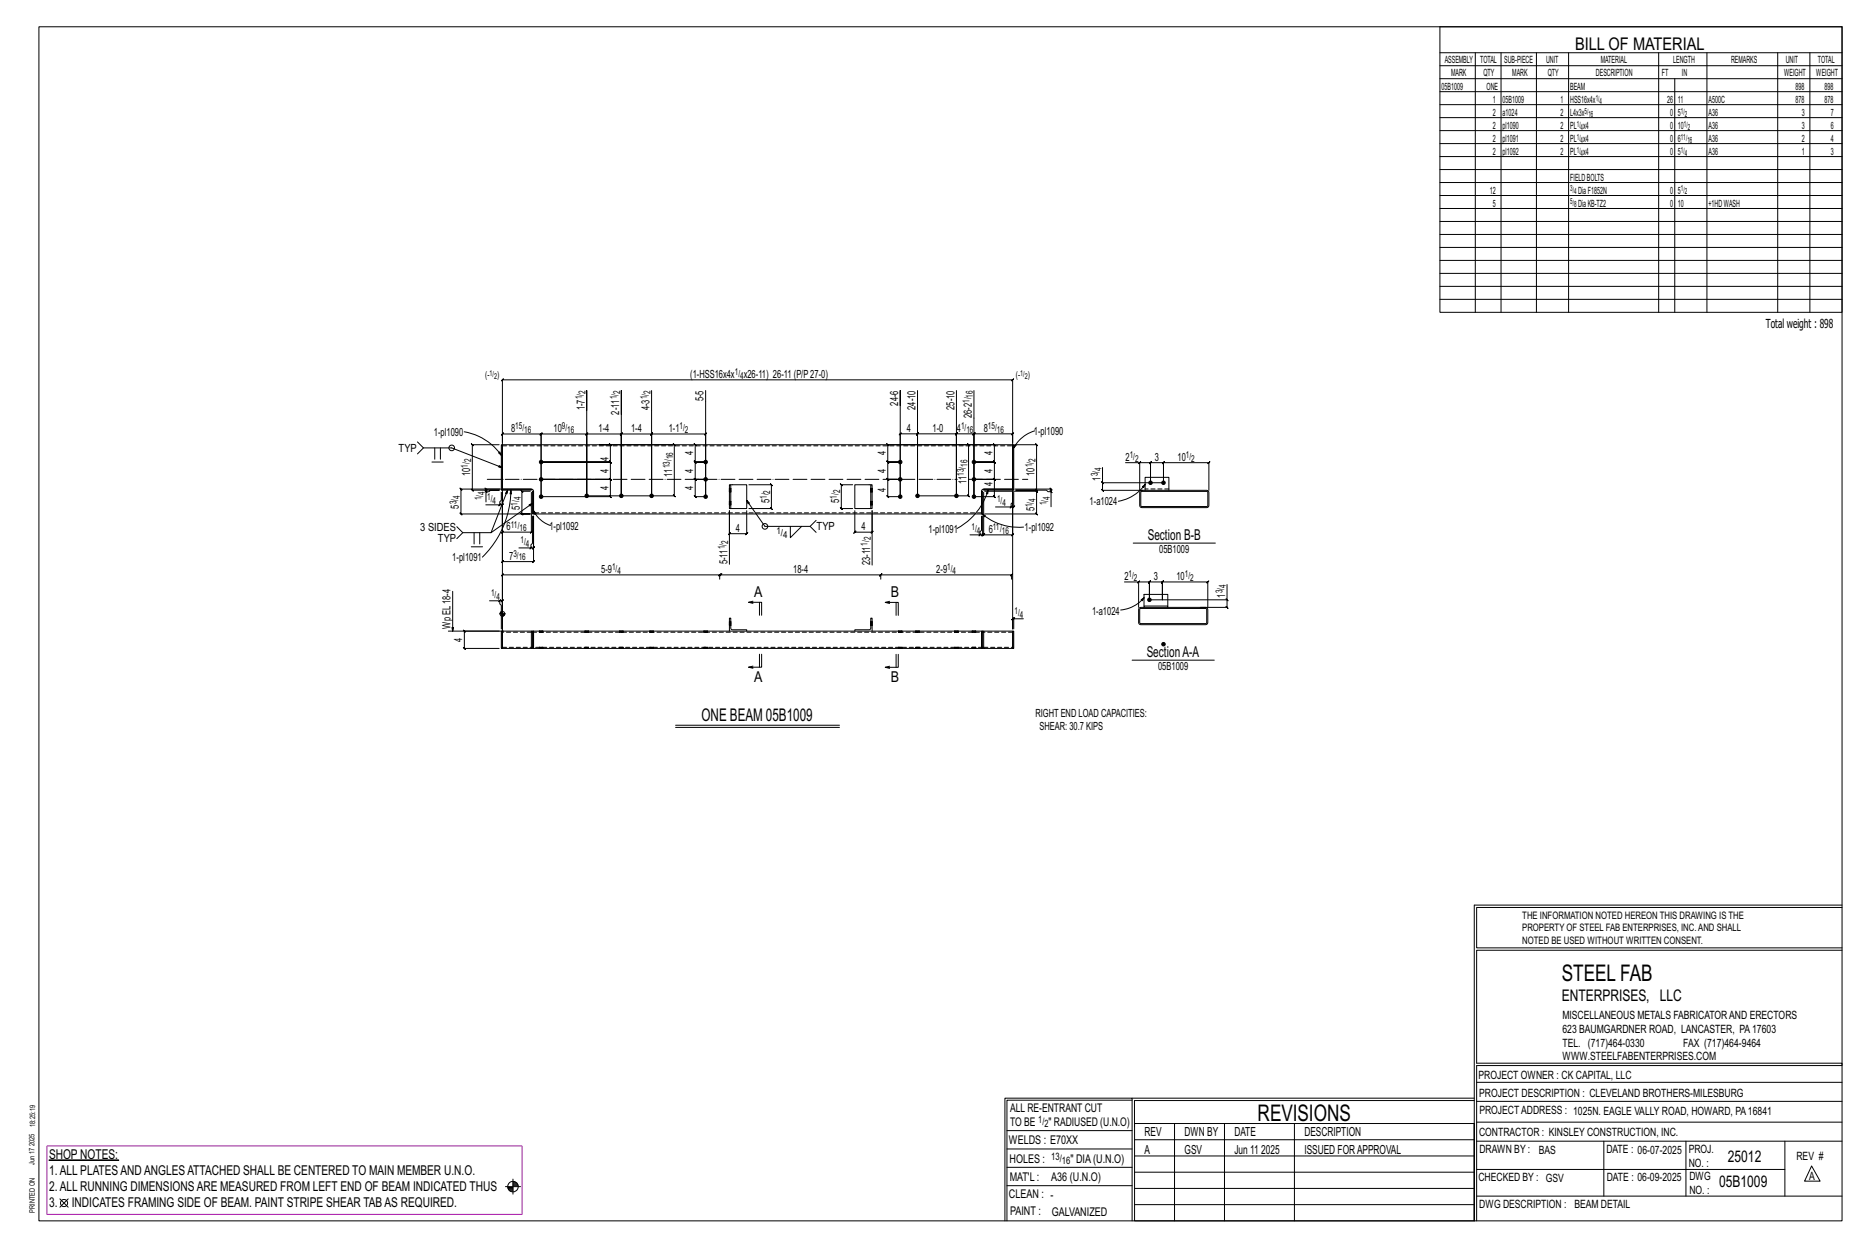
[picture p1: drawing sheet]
<svg xmlns="http://www.w3.org/2000/svg" width="914mm" height="610mm" viewBox="0 0 914 610" stroke-linecap="round" stroke-linejoin="round" font-family="sans-serif">
<g fill="#000" stroke="#000" stroke-width=".49">
<path d="M24 568h34z"/>
<circle cx="265" cy="226" r=".9"/>
<circle cx="265" cy="235" r=".9"/>
<circle cx="345" cy="226" r=".9"/>
<circle cx="345" cy="235" r=".9"/>
<circle cx="441" cy="226" r=".9"/>
<circle cx="441" cy="235" r=".9"/>
<circle cx="477" cy="226" r=".9"/>
<circle cx="477" cy="235" r=".9"/>
<circle cx="563" cy="236" r=".9"/>
<circle cx="570" cy="236" r=".9"/>
<circle cx="265" cy="243" r=".9"/>
<circle cx="287" cy="243" r=".9"/>
<circle cx="304" cy="243" r=".9"/>
<circle cx="319" cy="243" r=".9"/>
<circle cx="345" cy="243" r=".9"/>
<circle cx="441" cy="243" r=".9"/>
<circle cx="449" cy="243" r=".9"/>
<circle cx="468" cy="243" r=".9"/>
<circle cx="477" cy="243" r=".9"/>
<circle cx="563" cy="293" r=".9"/>
<circle cx="570" cy="315" r=".9"/>
</g>
<g fill="none" stroke="#000" stroke-width=".49">
<path d="M19 13h883v584h-883zM705 13h197v140h-197zM705 26h197M705 32h197M705 39h197M722 26v127M735 26v127M752 26v127M768 26v127M812 26v127M820 39v114M836 26v127"/>
<path d="M870 26v127M886 26v127M705 45h197M705 51h197M705 58h197M705 64h197M705 70h197M705 77h197M705 83h197M705 89h197M705 96h197M705 102h197"/>
<path d="M705 108h197M705 115h197M705 121h197M705 127h197M705 134h197M705 140h197M705 146h197M319 191v52M345 191v52M441 198v-7v52M449 191v52h25h1l-1-1v1v-25h1l-1-1v1h-39l-1-1 1 1v8h-1l1 1v-1h6h-6h-1l1 1v-1v9l-1-1 1 1h6h-6l-1-1 1 1v8l-1-1 1 1h6M468 191v52"/>
<path d="M477 191v52M204 216l3 3h14l25 10M207 219l-3 3M213 219v6M216 219v6M227 211a28 28 0 0 1 18 12M244 218h-13v-1l1 1h-1v22v-1l1 1h-1h13h-4l-1 1h-1v5M245 218h1v22h-1zM246 219v20h15v1v10M246 217v-5l-1 1 1-1h19l-1 1 1-1v31M246 218h250M287 201v-10v52v-31h1l-1 1v-1h-22l-1 1 1-1v31"/>
<path d="M304 203v-12v52M340 218v-1l1 1h-1v8l1 1-1-1h5h-5l1 1-1-1v9v-1l1 1h-1h5h-5v-1l1 1h-1v8v-1l1 1h-1h5M474 218h13l-1-1 1 1v8h-1l1 1v-1h-10h10h-1l1 1v-1v9l-1-1 1 1h-10h10l-1-1 1 1v8l-1-1 1 1h-10M496 218v22zM496 219v20h-15l-1 1v10M496 217v-5l-1 1 1-1h-19l-1 1 1-1v31M497 217v1l-1 1zM497 218h10v-1l1 1h-1v22v-1l1 1h-1h-10h15l1 1h1v7M506 211a17 17 0 0 0-10 8M211 226h6M244 222l1-1v2zM246 239h14v1h-14z"/>
<path d="M248 240l-8 21h-13l-3-3M250 240v2zM250 240a46 46 0 0 1-14 33M357 239h.1M357 237h1v12h-1zM358 237h8v12h-8M358 239h.1M367 237h11h-1l1 1v-1v12l-1-1 1 1h-11M417 237h-5h-1l1 1v-1v12l-1-1 1 1h5M426 239h.1M426 237h1v12h-1zM426 237h-8v12h8"/>
<path d="M427 239h.1M482 239h14v1h-14zM484 240v2l-1-1zM484 240a32 32 0 0 1-15 19M497 239h17l1 1-1-1v2M539 236l1 1zM540 229v7h30M540 236v4l-1-1 1 1h19M551 226h7v14M557 227l1-1zM558 226h5v1l1-1h-1v10v-10v1l1-1h-1h7l-1 1 1-1v10v-10l-1 1 1-1h22l-1 1 1-1v14M559 238l2-1-1 2z"/>
<path d="M561 240v-6h11v6M561 237a20 20 0 0 1-14 8M237 240l1 1zM245 247h-1l1-1zM245 241v4v2h-7M246 241v34h-1l1-1v1h15l1-1-1 1v-22v15h1l-1 1v-1h-1M260 240h-5l1 1-1-1v11l1 1-1-1h5h-34v1l-1-1h1v-12v1l-1-1h1h19h-7h-1l1 1v-1v2M260 241v19h1l-1 1v-1h-14l-1 1 1-1v-19v6v-1l-1 1h1h-1M261 240v11zM261 253v13l-1 1v1h-6M261 246l-21 15M261 251h219"/>
<path d="M261 250l1 1v1zM261 250a14 14 0 0 0 8 7M265 243h34l-1-1 1 1v-8l-1-1 1 1h-34h34l-1-1 1 1v-9v1l-1-1h1h-34h34v1l-1-1h1v-8l-1-1 1 1h-6h37v-1l1 1h-1v25v-1l1 1h-1h-43v-31v1l1-1h-1h17v1l1-1h-1v31v-31v1l1-1h-1h15l-1 1 1-1v31v-31l-1 1 1-1h26v1l1-1h-1v31M357 247h.1M357 245h.1M357 241h.1M358 247h.1M358 245h.1M358 241h.1M365 245l9 13h23l2-3M366 250v11l-1 1 1-1h-9h1l-1 1v-1v-11v26M387 258v5l5-5"/>
<path d="M397 258l2 2M418 250v10v1l1-1h-1h9l-1 1 1-1v-10v26M426 247h.1M426 245h.1M426 241h.1M427 247h.1M427 245h.1M427 241h.1M441 243v-31l-1 1 1-1h8v1l1-1h-1v31v-31v1l1-1h-1h19v1l1-1h-1v31v-31v1l1-1h-1h9l-1 1 1-1v31M480 240h1v11h-1zM480 253v6v1v2h-5M481 251l1 1v1z"/>
<path d="M481 251a28 28 0 0 0 20 7M481 253v9v-1l-1 1h1h-1M482 241v21h-1l1-1v1h14h-1l1-1v1v-21v5l-1 1v1h-8M482 240h25l1 1-1-1v11l1 1-1-1h-25M495 248l-1 1zM496 241v7h1l-1 1v-1h-1M514 240l1 1zM558 240h33l1 1v7h-1h-32l-1-1zM559 241l32-1v7l-32 1zM227 261l-3 3M231 268h5M232 261v5"/>
<path d="M235 261v5M260 268l-1 1zM480 261l-1 1zM555 266h40M222 289v20M240 294h5v1v1v12M244 294l1-1zM245 294h1h-1l1-1v1v14M245 300h.1M245 299v1M246 299v1M246 299v9"/>
<path d="M352 283l1-2-1 1v-1h-106l-1 1 1-1v30M352 282l1-1zM353 281h78v1l1-1-1 2M369 295h-3h7v6M369 294l-3 1M372 295v6M431 282l1-1zM431 281h64v1l1-1-1 2M435 295h-2h7v6M435 294l-2 1M439 295v6M550 285h7v12"/>
<path d="M557 285l1-1-1 1zM557 285h6h-1l1-1v1v8v-8h-1l1-1v1h6l1-1-1 1v8v-8l1-1-1 1h22l1-1-1 1v12M558 297h33v1v7l-1 1h-32l-1-1zM558 298h32l1 7h-33zM559 293l1-1-1 2zM560 297v-1h12v1M560 296v-5h12v5M560 292a17 17 0 0 1-11 6M600 293l1 1zM601 286v7h-38M601 293v4h-1l1 1v-1h-13M219 309h27"/>
<path d="M244 309h-17v-1l1 1h-1v8l1 1-1-1h17M245 300h2M245 309h1v8h-1zM246 300v1M247 300v1M260 309h-14v8h14M260 317h1M260 309h1M261 309v8h-1M261 309h-1v8M261 309v8M261 310v6"/>
<path d="M261 309h219M261 317h219M264 309h.1M264 317h.1M266 309h.1M266 317h.1M286 309h.1M286 317h.1M288 309h.1M288 317h.1M303 309h.1M303 317h.1"/>
<path d="M305 309h.1M305 317h.1M318 309h.1M318 317h.1M320 309h.1M320 317h.1M345 309h.1M345 317h.1M346 309h.1M346 317h.1M357 306h.1M357 304h.1"/>
<path d="M357 309v-7h1v6h8v1M358 306h.1M358 304h.1M418 309v-1h8v-6h1v7M426 306h.1M426 304h.1M427 306h.1M427 304h.1M440 309h.1M440 317h.1M442 309h.1M442 317h.1"/>
<path d="M448 309h.1M448 317h.1M450 309h.1M450 317h.1M467 309h.1M467 317h.1M469 309h.1M469 317h.1M476 309h.1M476 317h.1M478 309h.1M478 317h.1"/>
<path d="M480 310v6M481 309v8h-1v-8h2M481 317h1M481 309h1M482 309h14v8h-14zM496 309v8zM496 303l1-1zM496 303v-1l-1 1h1v5v-122v-1l-1 1h1h-250v-1l-1 1h1v122M501 303h-5v5M369 326h-3M372 320v6M373 320v6h-7l3 1"/>
<path d="M435 326h-2M439 320v6M440 320v6h-7l2 1M554 323h40M331 355h80M331 356h80M722 443v154M722 443h180M902 444h-179v20h179M902 465h-179v55h179v1h-179v76M554 538h-61v59M554 537h168"/>
<path d="M722 538h-167v13M723 539h179M723 530h179M493 553h61M555 550h167v47h-167zM555 558h167M575 550v47M599 550v47M634 550v47M723 549h179M723 558h179M785 558v27"/>
<path d="M825 558v27M874 558v27M251 577v7M251 579h2M251 580h3M251 578h2M493 571h61M493 562h61M555 573h167M555 566h167M723 572h151M887 570l4 8h-8z"/>
<path d="M29 587l4 4M33 587l-4 4M247 581h8M249 581h2M249 582h2M250 583h1M492 597v-60h62v60M493 580h61M555 589h167M555 581h167M723 585h179"/>
<circle cx="221" cy="219" r="1.4"/>
<circle cx="374" cy="258" r="1.4"/>
<circle cx="246" cy="300" r="1.2"/>
<circle cx="31" cy="589" r="1.8"/>
<circle cx="251" cy="581" r="2.6"/>
</g>
<path d="M23 561h233v33h-233z" fill="none" stroke="#f0f" stroke-width=".5"/>
<g fill="none" stroke="#000" stroke-width=".49" stroke-dasharray="2 1.4">
<path d="M246 218h250M357 239l1 1zM357 239h1M357 239h.1M357 240h1M358 239h-1M358 239h.1M358 240h.1M426 240h1zM426 240v-1M427 239h-1M427 239h.1"/>
<path d="M427 240l-1-1M572 239h-11M357 241h.1M357 240l1 1M357 246h1zM357 246h1M357 245h.1M357 247h.1M357 247h1M357 246l1 1M357 241h1M358 245h-1"/>
<path d="M358 245h.1M358 246h.1M426 246h1zM426 247h.1M426 246h.1M426 241h.1M426 247h1M426 241h1M427 245h-1M427 246h-1M427 247h-1M427 247h.1"/>
<path d="M427 245h.1M427 246l-1-1M427 240h-1M427 241h.1M480 251h-219M246 317h14M260 309h-14M261 309h220M264 317h.1M264 309h.1M265 317h.1M265 309h-1"/>
<path d="M265 309h.1M265 317h1M266 309h.1M266 317h.1M286 309h.1M286 317h.1M287 309h-1M287 317h.1M287 309h1zM287 309h.1M287 317h1M288 309h.1"/>
<path d="M288 317h.1M303 309h.1M303 317h.1M304 309h-1M304 317h.1M304 309h.1M304 317h1M305 309h.1M305 317h.1M318 309h.1M318 317h.1M319 309h-1"/>
<path d="M319 317h.1M319 309h.1M319 317h1M320 309h.1M320 317h.1M345 317h.1M345 309h.1M345 317h1M345 309h1zM346 317h.1M346 309h.1M357 305h1z"/>
<path d="M357 305h1M357 304h1M357 304h.1M357 306h.1M357 306h1M357 305l1 1M358 304h-1M358 304h.1M358 305h.1M426 305h1zM426 306h.1M426 305h.1"/>
<path d="M426 306h1M427 304h-1M427 305h-1M427 306h-1M427 306h.1M427 304h.1M427 305l-1-1M440 317h.1M440 309h.1M440 317h1zM441 317h.1M441 309h.1"/>
<path d="M441 309h-1M441 317h1M441 309h1M442 317h.1M442 317h-1M442 309h-1M442 309h.1M448 309h.1M448 317h.1M449 309h-1M449 317h.1M449 309h.1"/>
<path d="M449 317h1M450 309h.1M450 317h.1M467 309h.1M467 317h.1M468 309h-1M468 317h.1M468 309h1zM468 309h.1M468 317h1M469 309h.1M469 317h.1"/>
<path d="M476 317h.1M476 309h.1M476 317h1zM477 317h.1M477 309h.1M477 309h-1M477 317h1M478 309h.1M478 317h.1M481 317h-220M482 317h14M496 309h-14"/>
</g>
<path d="M239 235h230M474 235h29" fill="none" stroke="#000" stroke-width=".49" stroke-dasharray="6.8 1 0 1"/>
<g font-size="11.2">
<text x="764" y="480">STEEL FAB</text>
<text x="616" y="548">REVISIONS</text>
</g>
<g font-size="8.6">
<text x="771" y="24">BILL OF MATERIAL</text>
<text x="343" y="353">ONE BEAM 05B1009</text>
</g>
<g font-size="7.9">
<text x="765" y="490">ENTERPRISES, LLC</text>
<text x="846" y="569">25012</text>
<text x="842" y="581">05B1009</text>
</g>
<g font-size="7.3">
<text x="562" y="264">Section B-B</text>
<text x="369" y="292">A</text>
<text x="436" y="292">B</text>
<text x="561" y="321">SectionA-A</text>
<text x="369" y="334">A</text>
<text x="436" y="334">B</text>
</g>
<g font-size="6.6">
<text x="24" y="567">SHOP NOTES:</text>
<text x="24" y="575">1.ALL PLATESANDANGLESATTACHED SHALL BE CENTERED TO MAIN MEMBER U.N.O.</text>
<text x="24" y="583">2.ALL RUNNING DIMENSIONSARE MEASURED FROM LEFT END OF BEAM INDICATED THUS</text>
<text x="24" y="591">3.</text>
<text x="35" y="591">INDICATES FRAMING SIDE OF BEAM. PAINT STRIPE SHEAR TABAS REQUIRED.</text>
</g>
<g font-size="6.1">
<text x="864" y="161">Total weight : 898</text>
<text x="560" y="556">REV</text>
<text x="580" y="556">DWN BY</text>
<text x="604" y="556">DATE</text>
<text x="639" y="556">DESCRIPTION</text>
<text x="560" y="564">A</text>
<text x="580" y="564">GSV</text>
<text x="604" y="564">Jun 11</text>
<text x="617" y="564">2025</text>
<text x="639" y="564">ISSUED FORAPPROVAL</text>
</g>
<g font-size="5.9">
<text x="494" y="560">WELDS : E70XX</text>
<text x="494" y="569">HOLES :</text>
<text x="524" y="569">&quot; DIA(U.N.O)</text>
<text x="494" y="578">MAT'L :</text>
<text x="515" y="578">A36 (U.N.O)</text>
<text x="494" y="586">CLEAN : -</text>
<text x="495" y="595">PAINT :</text>
<text x="515" y="595">GALVANIZED</text>
</g>
<g font-size="5.8">
<text x="494" y="544">ALL RE-ENTRANT CUT</text>
<text x="494" y="551">TO BE</text>
<text x="513" y="551">&quot; RADIUSED (U.N.O)</text>
</g>
<g font-size="5.6">
<text x="765" y="499">MISCELLANEOUS METALS FABRICATORAND ERECTORS</text>
<text x="765" y="505">623 BAUMGARDNER ROAD, LANCASTER, PA17603</text>
<text x="765" y="512">TEL. (717)464-0330</text>
<text x="824" y="512">FAX (717)464-9464</text>
<text x="765" y="519">WWW.STEELFABENTERPRISES.COM</text>
<text x="724" y="528">PROJECT OWNER : CK CAPITAL, LLC</text>
<text x="724" y="537">PROJECT DESCRIPTION : CLEVELAND BROTHERS-MILESBURG</text>
<text x="724" y="545">PROJECTADDRESS : 1025N. EAGLE VALLY ROAD, HOWARD, PA16841</text>
<text x="724" y="556">CONTRACTOR : KINSLEY CONSTRUCTION, INC.</text>
<text x="724" y="564">DRAWN BY :</text>
<text x="753" y="564">BAS</text>
<text x="786" y="564">DATE : 06-07-2025</text>
<text x="827" y="564">PROJ.</text>
<text x="879" y="568">REV #</text>
<text x="827" y="571">NO. :</text>
<text x="724" y="578">CHECKED BY : GSV</text>
<text x="787" y="578">DATE : 06-09-2025</text>
<text x="827" y="578">DWG</text>
<text x="886" y="578">A</text>
<text x="827" y="584">NO. :</text>
<text x="724" y="591">DWG DESCRIPTION : BEAM DETAIL</text>
</g>
<g font-size="5.5">
<text x="338" y="185">(1-HSS16x4x</text>
<text x="364" y="185">x26-11) 26-11 (P/P27-0)</text>
<text x="344" y="196" transform="rotate(-90 344 196)">5-5</text>
<text x="286" y="201" transform="rotate(-90 286 201)">1-7</text>
<text x="303" y="203" transform="rotate(-90 303 203)">2-11</text>
<text x="318" y="201" transform="rotate(-90 318 201)">4-3</text>
<text x="440" y="198" transform="rotate(-90 440 198)">24-6</text>
<text x="448" y="201" transform="rotate(-90 448 201)">24-10</text>
<text x="467" y="201" transform="rotate(-90 467 201)">25-10</text>
<text x="476" y="205" transform="rotate(-90 476 205)">26-2</text>
<text x="212" y="213">1-pl1090</text>
<text x="250" y="211">8</text>
<text x="271" y="211">10</text>
<text x="293" y="211">1-4</text>
<text x="309" y="211">1-4</text>
<text x="327" y="211">1-1</text>
<text x="444" y="211">4</text>
<text x="456" y="211">1-0</text>
<text x="468" y="211">4</text>
<text x="482" y="211">8</text>
<text x="506" y="213">1-pl1090</text>
<text x="195" y="221">TYP</text>
<text x="298" y="225" transform="rotate(-90 298 225)">4</text>
<text x="339" y="223" transform="rotate(-90 339 223)">4</text>
<text x="434" y="223" transform="rotate(-90 434 223)">4</text>
<text x="486" y="223" transform="rotate(-90 486 223)">4</text>
<text x="551" y="225">2</text>
<text x="565" y="225">3</text>
<text x="576" y="225">10</text>
<text x="230" y="233" transform="rotate(-90 230 233)">10</text>
<text x="298" y="231" transform="rotate(-90 298 231)">4</text>
<text x="329" y="233" transform="rotate(-90 329 233)">11</text>
<text x="339" y="231" transform="rotate(-90 339 231)">4</text>
<text x="434" y="231" transform="rotate(-90 434 231)">4</text>
<text x="486" y="231" transform="rotate(-90 486 231)">4</text>
<text x="506" y="233" transform="rotate(-90 506 233)">10</text>
<text x="298" y="240" transform="rotate(-90 298 240)">4</text>
<text x="339" y="240" transform="rotate(-90 339 240)">4</text>
<text x="473" y="237" transform="rotate(-90 473 237)">11</text>
<text x="486" y="238" transform="rotate(-90 486 238)">4</text>
<text x="539" y="235" transform="rotate(-90 539 235)">1</text>
<text x="434" y="241" transform="rotate(-90 434 241)">4</text>
<text x="225" y="249" transform="rotate(-90 225 249)">5</text>
<text x="254" y="249" transform="rotate(-90 254 249)">5</text>
<text x="377" y="246" transform="rotate(-90 377 246)">5</text>
<text x="411" y="246" transform="rotate(-90 411 246)">5</text>
<text x="506" y="250" transform="rotate(-90 506 250)">5</text>
<text x="533" y="247">1-a1024</text>
<text x="206" y="260">3 SIDES</text>
<text x="248" y="259">6</text>
<text x="269" y="259">1-pl1092</text>
<text x="360" y="260">4</text>
<text x="400" y="259">TYP</text>
<text x="422" y="259">4</text>
<text x="455" y="261">1-pl1091</text>
<text x="484" y="261">6</text>
<text x="502" y="260">1-pl1092</text>
<text x="214" y="265">TYP</text>
<text x="221" y="275">1-pl1091</text>
<text x="249" y="274">7</text>
<text x="567" y="271">05B1009</text>
<text x="294" y="280">5-9</text>
<text x="356" y="276" transform="rotate(-90 356 276)">5-11</text>
<text x="388" y="280">18-4</text>
<text x="426" y="276" transform="rotate(-90 426 276)">23-11</text>
<text x="458" y="280">2-9</text>
<text x="550" y="284">2</text>
<text x="565" y="284">3</text>
<text x="576" y="284">10</text>
<text x="600" y="292" transform="rotate(-90 600 292)">1</text>
<text x="535" y="301">1-a1024</text>
<text x="221" y="308" transform="rotate(-90 221 308)">Wp EL18-4</text>
<text x="226" y="314" transform="rotate(-90 226 314)">4</text>
<text x="567" y="328">05B1009</text>
<text x="507" y="351">RIGHT END LOAD CAPACITIES:</text>
<text x="509" y="357">SHEAR: 30.7 KIPS</text>
</g>
<g font-size="5">
<text x="745" y="450">THE INFORMATION NOTED HEREON THIS DRAWING IS THE</text>
<text x="745" y="456">PROPERTY OF STEEL FAB ENTERPRISES, INC.AND SHALL</text>
<text x="745" y="462">NOTED BE USED WITHOUT WRITTEN CONSENT.</text>
<text x="508" y="550">1/</text>
<text x="511" y="551">2</text>
<text x="515" y="568">13/</text>
<text x="520" y="570">16</text>
</g>
<g font-size="4.9">
<text x="707" y="31">ASSEMBLY</text>
<text x="725" y="31">TOTAL</text>
<text x="736" y="31">SUB-PIECE</text>
<text x="757" y="31">UNIT</text>
<text x="784" y="31">MATERIAL</text>
<text x="819" y="31">LENGTH</text>
<text x="847" y="31">REMARKS</text>
<text x="874" y="31">UNIT</text>
<text x="890" y="31">TOTAL</text>
<text x="710" y="37">MARK</text>
<text x="726" y="37">QTY</text>
<text x="740" y="37">MARK</text>
<text x="758" y="37">QTY</text>
<text x="781" y="37">DESCRIPTION</text>
<text x="814" y="37">FT</text>
<text x="823" y="37">IN</text>
<text x="873" y="37">WEIGHT</text>
<text x="889" y="37">WEIGHT</text>
<text x="706" y="44">05B1009</text>
<text x="728" y="44">ONE</text>
<text x="769" y="44">BEAM</text>
<text x="879" y="44">898</text>
<text x="893" y="44">898</text>
<text x="731" y="50">1</text>
<text x="736" y="50">05B1009</text>
<text x="764" y="50">1</text>
<text x="769" y="50">HSS16x4x</text>
<text x="816" y="50">26</text>
<text x="821" y="50">11</text>
<text x="836" y="50">A500C</text>
<text x="879" y="50">878</text>
<text x="893" y="50">878</text>
<text x="731" y="57">2</text>
<text x="736" y="57">a1024</text>
<text x="764" y="57">2</text>
<text x="769" y="57">L4x3x</text>
<text x="818" y="57">0</text>
<text x="821" y="57">5</text>
<text x="836" y="57">A36</text>
<text x="882" y="57">3</text>
<text x="896" y="57">7</text>
<text x="731" y="63">2</text>
<text x="736" y="63">pl1090</text>
<text x="764" y="63">2</text>
<text x="769" y="63">PL x4</text>
<text x="818" y="63">0</text>
<text x="821" y="63">10</text>
<text x="836" y="63">A36</text>
<text x="882" y="63">3</text>
<text x="896" y="63">6</text>
<text x="731" y="69">2</text>
<text x="736" y="69">pl1091</text>
<text x="764" y="69">2</text>
<text x="769" y="69">PL x4</text>
<text x="818" y="69">0</text>
<text x="821" y="69">6</text>
<text x="836" y="69">A36</text>
<text x="882" y="69">2</text>
<text x="896" y="69">4</text>
<text x="731" y="76">2</text>
<text x="736" y="76">pl1092</text>
<text x="764" y="76">2</text>
<text x="769" y="76">PL x4</text>
<text x="818" y="76">0</text>
<text x="821" y="76">5</text>
<text x="836" y="76">A36</text>
<text x="882" y="76">1</text>
<text x="896" y="76">3</text>
<text x="769" y="88">FIELDBOLTS</text>
<text x="729" y="95">12</text>
<text x="772" y="95">DiaF1852N</text>
<text x="818" y="95">0</text>
<text x="821" y="95">5</text>
<text x="731" y="101">5</text>
<text x="772" y="101">DiaKB-TZ2</text>
<text x="818" y="101">0</text>
<text x="821" y="101">10</text>
<text x="836" y="101">+1HDWASH</text>
</g>
<g font-size="4.7">
<text x="238" y="185">(-</text>
<text x="243" y="185">)</text>
<text x="360" y="184">1/</text>
<text x="362" y="185">4</text>
<text x="497" y="185">(-</text>
<text x="503" y="185">)</text>
<text x="285" y="195" transform="rotate(-90 285 195)">1/</text>
<text x="287" y="193" transform="rotate(-90 287 193)">2</text>
<text x="302" y="195" transform="rotate(-90 302 195)">1/</text>
<text x="304" y="193" transform="rotate(-90 304 193)">2</text>
<text x="317" y="195" transform="rotate(-90 317 195)">1/</text>
<text x="318" y="193" transform="rotate(-90 318 193)">2</text>
<text x="475" y="197" transform="rotate(-90 475 197)">1/</text>
<text x="476" y="195" transform="rotate(-90 476 195)">16</text>
<text x="252" y="210">15/</text>
<text x="257" y="212">16</text>
<text x="275" y="210">9/</text>
<text x="278" y="212">16</text>
<text x="333" y="210">1/</text>
<text x="335" y="212">2</text>
<text x="470" y="210">1/</text>
<text x="473" y="212">16</text>
<text x="484" y="210">15/</text>
<text x="488" y="212">16</text>
<text x="231" y="226" transform="rotate(-90 231 226)">2</text>
<text x="329" y="225" transform="rotate(-90 329 225)">16</text>
<text x="507" y="226" transform="rotate(-90 507 226)">2</text>
<text x="553" y="224">1/</text>
<text x="556" y="226">2</text>
<text x="581" y="224">1/</text>
<text x="583" y="226">2</text>
<text x="229" y="229" transform="rotate(-90 229 229)">1/</text>
<text x="328" y="229" transform="rotate(-90 328 229)">13/</text>
<text x="472" y="233" transform="rotate(-90 472 233)">13/</text>
<text x="474" y="228" transform="rotate(-90 474 228)">16</text>
<text x="505" y="229" transform="rotate(-90 505 229)">1/</text>
<text x="537" y="233" transform="rotate(-90 537 233)">3/</text>
<text x="539" y="230" transform="rotate(-90 539 230)">4</text>
<text x="225" y="244" transform="rotate(-90 225 244)">4</text>
<text x="236" y="245" transform="rotate(-90 236 245)">1/</text>
<text x="237" y="242" transform="rotate(-90 237 242)">4</text>
<text x="239" y="245">1/</text>
<text x="255" y="245" transform="rotate(-90 255 245)">4</text>
<text x="375" y="244" transform="rotate(-90 375 244)">1/</text>
<text x="377" y="242" transform="rotate(-90 377 242)">2</text>
<text x="410" y="244" transform="rotate(-90 410 244)">1/</text>
<text x="411" y="241" transform="rotate(-90 411 241)">2</text>
<text x="488" y="246">1/</text>
<text x="507" y="246" transform="rotate(-90 507 246)">4</text>
<text x="514" y="245" transform="rotate(-90 514 245)">4</text>
<text x="223" y="247" transform="rotate(-90 223 247)">3/</text>
<text x="241" y="246">4</text>
<text x="253" y="247" transform="rotate(-90 253 247)">1/</text>
<text x="491" y="247">4</text>
<text x="505" y="248" transform="rotate(-90 505 248)">1/</text>
<text x="512" y="247" transform="rotate(-90 512 247)">1/</text>
<text x="250" y="258">11/</text>
<text x="254" y="260">16</text>
<text x="380" y="261">1/</text>
<text x="383" y="263">4</text>
<text x="476" y="259">1/</text>
<text x="478" y="261">4</text>
<text x="486" y="259">11/</text>
<text x="490" y="261">16</text>
<text x="255" y="266">1/</text>
<text x="257" y="267">4</text>
<text x="355" y="269" transform="rotate(-90 355 269)">1/</text>
<text x="356" y="266" transform="rotate(-90 356 266)">2</text>
<text x="425" y="267" transform="rotate(-90 425 267)">1/</text>
<text x="426" y="264" transform="rotate(-90 426 264)">2</text>
<text x="251" y="273">3/</text>
<text x="254" y="274">16</text>
<text x="300" y="279">1/</text>
<text x="302" y="281">4</text>
<text x="464" y="279">1/</text>
<text x="466" y="281">4</text>
<text x="552" y="282">1/</text>
<text x="555" y="284">2</text>
<text x="580" y="282">1/</text>
<text x="583" y="284">2</text>
<text x="600" y="288" transform="rotate(-90 600 288)">4</text>
<text x="240" y="292">1/</text>
<text x="243" y="293">4</text>
<text x="598" y="290" transform="rotate(-90 598 290)">3/</text>
<text x="497" y="301">1/</text>
<text x="499" y="302">4</text>
</g>
<g font-size="4.2">
<text x="781" y="49">1/</text>
<text x="783" y="51">4</text>
<text x="776" y="56">5/</text>
<text x="778" y="57">16</text>
<text x="823" y="56">1/</text>
<text x="825" y="57">2</text>
<text x="772" y="62">1/</text>
<text x="774" y="63">4</text>
<text x="824" y="62">1/</text>
<text x="826" y="63">2</text>
<text x="772" y="68">1/</text>
<text x="774" y="70">4</text>
<text x="823" y="68">11/</text>
<text x="826" y="70">16</text>
<text x="772" y="75">1/</text>
<text x="774" y="76">4</text>
<text x="823" y="75">1/</text>
<text x="825" y="76">4</text>
<text x="769" y="94">3/</text>
<text x="770" y="95">4</text>
<text x="823" y="94">1/</text>
<text x="825" y="95">2</text>
<text x="769" y="100">5/</text>
<text x="770" y="101">8</text>
</g>
<g font-size="4">
<text x="240" y="184">1/</text>
<text x="242" y="185">2</text>
<text x="499" y="184">1/</text>
<text x="502" y="185">2</text>
</g>
<g font-size="3.7">
<text x="17" y="551" transform="rotate(-90 17 551)">18:25:19</text>
<text x="17" y="561" transform="rotate(-90 17 561)">2025</text>
<text x="17" y="570" transform="rotate(-90 17 570)">Jun 17</text>
<text x="17" y="593" transform="rotate(-90 17 593)">PRINTED ON</text>
</g>
</svg>
